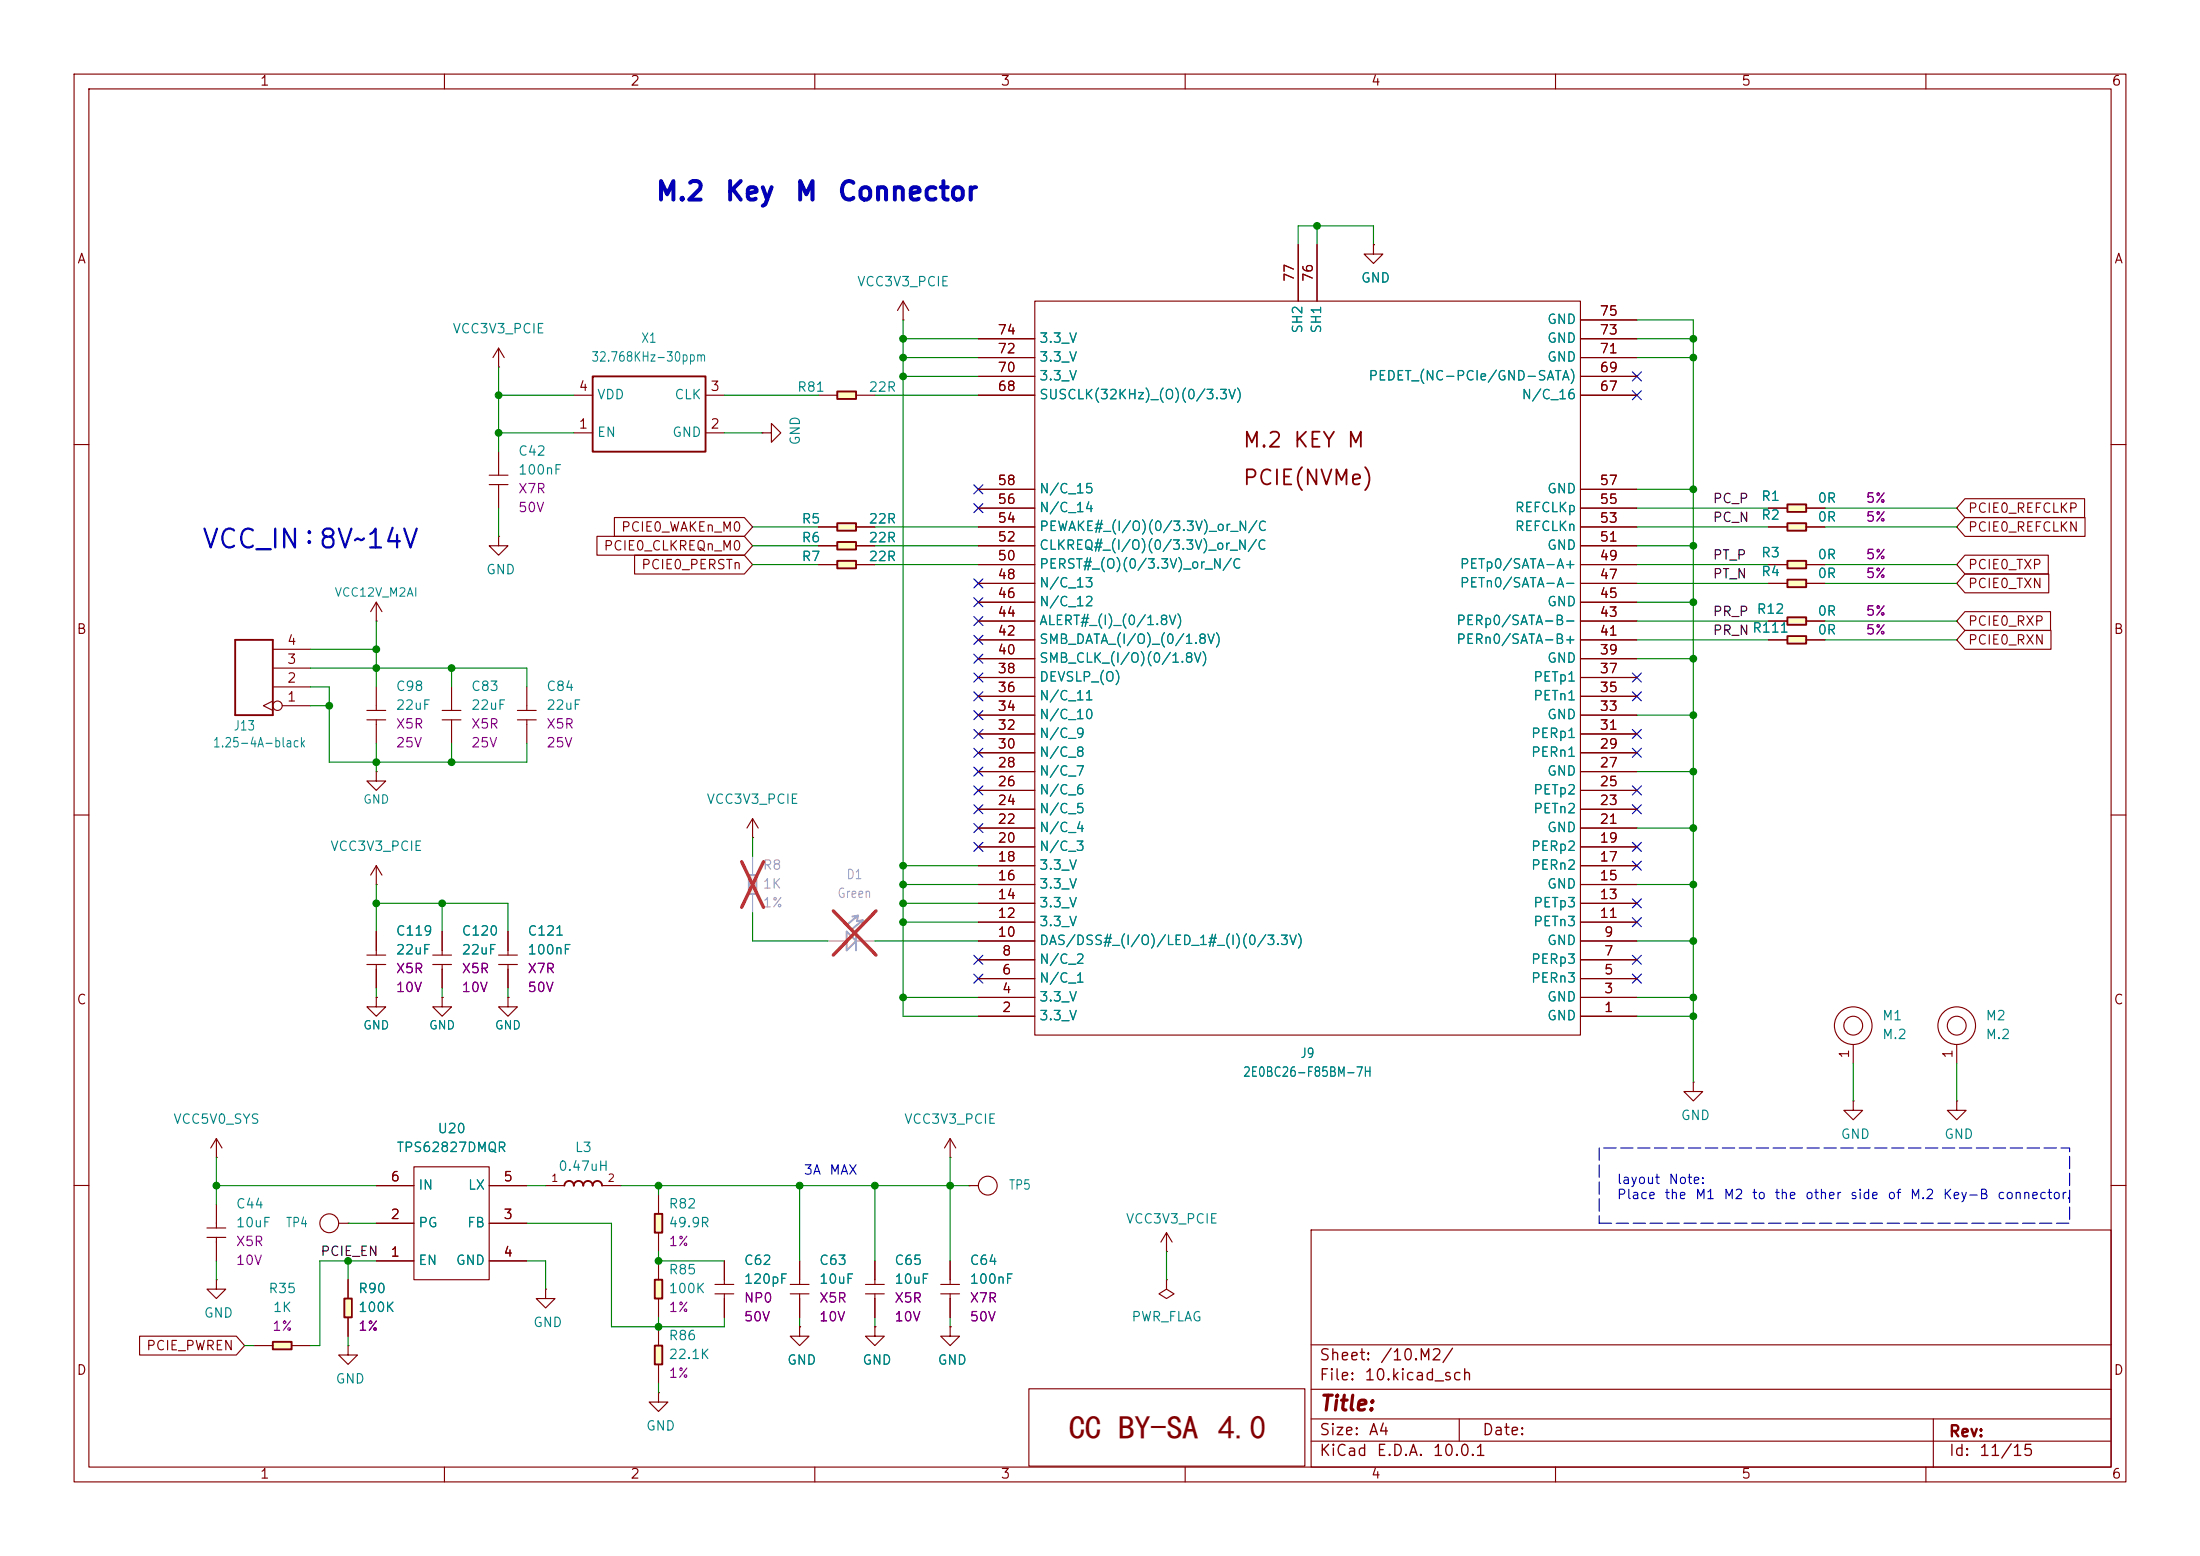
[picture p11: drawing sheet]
<svg xmlns="http://www.w3.org/2000/svg" width="297mm" height="210mm" viewBox="0 0 297 210" stroke-linecap="round" stroke-linejoin="round" font-family="sans-serif">
<path d="M0 0h297v210h-297z" fill="#fff" stroke="#fff" stroke-width=".14"/>
<g fill="none" stroke="#830000" stroke-width=".15">
<path d="M10 10h277v190h-277zM12 12h273v186h-273zM60 10v2M110 10v2M160 10v2M210 10v2M260 10v2M10 60h2M285 60h2M10 110h2M285 110h2M10 160h2"/>
<path d="M96.5 174.6h2.6M96.5 173.4h2.6M97.8 170.2v3.2M97.8 174.6v3.2M177 166h108v32h-108zM285 160h2M60 198v2M110 198v2M160 198v2M177 194.5h108M177 191.5h108M177 187.5h108"/>
<path d="M177 181.5h108M197 191.5v3M210 198v2M260 198v2M261 191.5v6.5"/>
</g>
<path d="M101.1 118.1h1v2.6h-1z" fill="#efefef"/>
<path d="M101.1 118.1h1v2.6h-1zM114.3 125.7l1.3 1.3-1.3 1.3zM115.6 125.7v2.6M115.8 123.6l-1.5 1.2M115.8 123.6l-.7 .1M115.8 123.6l-.1 .7 .8-.1M116.5 124.2l-1.6 1.3M116.5 124.2l-.2 .8" fill="none" stroke="#a0a0a0" stroke-width=".25"/>
<path d="M101.6 115.6v2.5M101.6 120.7v2.5M111.8 127h2.5M115.6 127h2.5" fill="none" stroke="#a0a0a0" stroke-width=".15"/>
<path d="M100.1 116.3l3 6.2M103.1 116.3l-3 6.2M112.5 122.9l5.8 6M118.3 122.9l-5.8 6" fill="none" stroke="#ff2626" stroke-width=".46"/>
<path d="M228.6 146.1v1.2h1.3l-1.3 1.3-1.3-1.3h1.3M228.6 146.1h.1" fill="none" stroke="#830000" stroke-width=".15"/>
<path d="M241.3 75.7h2.5v1h-2.5z" fill="#ffffc2"/>
<path d="M241.3 75.7h2.5v1h-2.5z" fill="none" stroke="#830000" stroke-width=".25"/>
<path d="M238.8 76.2h2.5M243.8 76.2h2.6" fill="none" stroke="#830000" stroke-width=".15"/>
<path d="M241.3 68.1h2.5v1h-2.5z" fill="#ffffc2"/>
<path d="M241.3 68.1h2.5v1h-2.5z" fill="none" stroke="#830000" stroke-width=".25"/>
<path d="M238.8 68.6h2.5M243.8 68.6h2.6" fill="none" stroke="#830000" stroke-width=".15"/>
<path d="M241.3 85.9h2.5v1h-2.5z" fill="#ffffc2"/>
<path d="M241.3 85.9h2.5v1h-2.5z" fill="none" stroke="#830000" stroke-width=".25"/>
<path d="M238.8 86.4h2.5M243.8 86.4h2.6" fill="none" stroke="#830000" stroke-width=".15"/>
<path d="M241.3 83.3h2.5v1h-2.5z" fill="#ffffc2"/>
<path d="M241.3 83.3h2.5v1h-2.5z" fill="none" stroke="#830000" stroke-width=".25"/>
<path d="M238.8 83.8h2.5M243.8 83.8h2.6" fill="none" stroke="#830000" stroke-width=".15"/>
<path d="M241.3 70.6h2.5v1h-2.5z" fill="#ffffc2"/>
<path d="M241.3 70.6h2.5v1h-2.5z" fill="none" stroke="#830000" stroke-width=".25"/>
<path d="M238.8 71.1h2.5M243.8 71.1h2.6" fill="none" stroke="#830000" stroke-width=".15"/>
<path d="M36.8 181.1h2.6v1h-2.6z" fill="#ffffc2"/>
<path d="M36.8 181.1h2.6v1h-2.6z" fill="none" stroke="#830000" stroke-width=".25"/>
<path d="M29.2 156.2h.1M29.2 153.7l-.8 1.2M29.2 153.7l.8 1.2M29.2 153.7v2.5M27.9 165.7h2.6M27.9 167h2.6M29.2 172.7v1.3h1.3l-1.3 1.3-1.3-1.3h1.3M29.2 172.7h.1M29.2 162.6v3.1M29.2 167v3.2M34.3 181.6h2.5M39.4 181.6h2.5" fill="none" stroke="#830000" stroke-width=".15"/>
<path d="M88.4 181.6h1v2.6h-1z" fill="#ffffc2"/>
<path d="M88.4 181.6h1v2.6h-1z" fill="none" stroke="#830000" stroke-width=".25"/>
<path d="M88.9 179.1v2.5M88.9 184.2v2.5" fill="none" stroke="#830000" stroke-width=".15"/>
<path d="M88.4 172.7h1v2.6h-1z" fill="#ffffc2"/>
<path d="M88.4 172.7h1v2.6h-1z" fill="none" stroke="#830000" stroke-width=".25"/>
<g fill="none" stroke="#830000" stroke-width=".15">
<path d="M250.2 148.6v1.3h1.3l-1.3 1.2-1.3-1.2h1.3M250.2 148.6h.1M250.2 141v2.5M264.2 148.6v1.3h1.2l-1.2 1.2-1.3-1.2h1.3M264.2 148.6h.1M88.9 170.2v2.5M88.9 175.3v2.5"/>
<circle cx="250.2" cy="138.4" r="2.54"/>
<circle cx="250.2" cy="138.4" r="1.27"/>
</g>
<path d="M88.4 163.8h1v2.6h-1z" fill="#ffffc2"/>
<path d="M88.4 163.8h1v2.6h-1z" fill="none" stroke="#830000" stroke-width=".25"/>
<g fill="none" stroke="#830000" stroke-width=".15">
<path d="M264.2 141v2.5M45.7 165.1h1.3M47 165.1h.1M88.9 161.3v2.5M88.9 166.4v2.5"/>
<circle cx="264.2" cy="138.4" r="2.54"/>
<circle cx="264.2" cy="138.4" r="1.27"/>
<circle cx="44.4" cy="165.1" r="1.27"/>
</g>
<path d="M46.5 175.3h1v2.5h-1z" fill="#ffffc2"/>
<path d="M80 50.8h15.3v10.2h-15.3zM46.5 175.3h1v2.5h-1zM76.2 160a.64 .64 0 0 1 .6-.6 .64 .64 0 0 1 .7 .6 .64 .64 0 0 1 .6-.6 .64 .64 0 0 1 .6 .6 .64 .64 0 0 1 .7-.6 .64 .64 0 0 1 .6 .6 .64 .64 0 0 1 .6-.6 .64 .64 0 0 1 .7 .6" fill="none" stroke="#830000" stroke-width=".25"/>
<g fill="none" stroke="#830000" stroke-width=".15">
<path d="M67.3 49.5h.1M67.3 47l-.8 1.3M67.3 47l.8 1.3M67.3 47v2.5M77.5 58.4h2.5M77.5 53.3h2.5M95.3 58.4h2.5M95.3 53.3h2.5M121.9 43.2h.1M121.9 40.6l-.7 1.3M121.9 40.6l.8 1.3M121.9 40.6v2.6"/>
<path d="M55.9 157.5h10.1v15.2h-10.1zM47 172.7v2.6M47 177.8v2.5M50.8 160h5.1M50.8 170.2h5.1M50.8 165.1h5.1M66 160h5.1M66 170.2h5.1M66 165.1h5.1M73.7 174v1.3h1.2l-1.2 1.2-1.3-1.2h1.3M73.7 174h.1M73.7 160h2.5"/>
<path d="M81.3 160h2.5"/>
</g>
<path d="M113 52.8h2.6v1h-2.6z" fill="#ffffc2"/>
<path d="M113 52.8h2.6v1h-2.6z" fill="none" stroke="#830000" stroke-width=".25"/>
<path d="M102.9 58.4h1.2v-1.2l1.3 1.2-1.3 1.3v-1.3M102.9 58.4h.1M110.5 53.3h2.5M115.6 53.3h2.5" fill="none" stroke="#830000" stroke-width=".15"/>
<path d="M113 70.6h2.6v1h-2.6z" fill="#ffffc2"/>
<path d="M113 70.6h2.6v1h-2.6z" fill="none" stroke="#830000" stroke-width=".25"/>
<path d="M110.5 71.1h2.5M115.6 71.1h2.5" fill="none" stroke="#830000" stroke-width=".15"/>
<path d="M113 73.2h2.6v1h-2.6z" fill="#ffffc2"/>
<path d="M113 73.2h2.6v1h-2.6z" fill="none" stroke="#830000" stroke-width=".25"/>
<path d="M110.5 73.7h2.5M115.6 73.7h2.5" fill="none" stroke="#830000" stroke-width=".15"/>
<path d="M113 75.7h2.6v1h-2.6z" fill="#ffffc2"/>
<path d="M113 75.7h2.6v1h-2.6z" fill="none" stroke="#830000" stroke-width=".25"/>
<path d="M110.5 76.2h2.5M115.6 76.2h2.5" fill="none" stroke="#830000" stroke-width=".15"/>
<path d="M241.3 78.2h2.5v1h-2.5z" fill="#ffffc2"/>
<path d="M241.3 78.2h2.5v1h-2.5zM31.8 86.4h5v10.1h-5z" fill="none" stroke="#830000" stroke-width=".25"/>
<g fill="none" stroke="#830000" stroke-width=".15">
<path d="M175.3 33v7.6M177.8 33v7.6M185.4 33v1.3h1.3l-1.3 1.3-1.2-1.3h1.2M185.4 33h.1M132.1 53.3h7.6M132.1 50.8h7.6M132.1 48.3h7.6M132.1 45.7h7.6M139.7 40.6h73.7v99.1h-73.7zM213.4 53.3h7.6M213.4 50.8h7.6M213.4 48.3h7.6"/>
<path d="M213.4 45.7h7.6M213.4 43.2h7.6M66 64.1h2.6M66 65.4h2.6M67.3 72.4v1.3h1.3l-1.3 1.2-1.3-1.2h1.3M67.3 72.4h.1M67.3 61v3.1M67.3 65.4v3.2M80.6 72.4h19.9l1.1 1.3-1.1 1.2h-19.9zM82.9 69.9h17.6l1.1 1.2-1.1 1.3h-17.6zM85.7 74.9h14.8l1.1 1.3-1.1 1.3h-14.8zM110.5 76.2h2.5"/>
<path d="M110.5 73.7h2.5M110.5 71.1h2.5M115.6 76.2h2.5M115.6 73.7h2.5M115.6 71.1h2.5M132.1 78.7h7.6M132.1 76.2h7.6M132.1 73.7h7.6M132.1 71.1h7.6M132.1 68.6h7.6M132.1 66h7.6M213.4 78.7h7.6"/>
<path d="M213.4 76.2h7.6M213.4 73.7h7.6M213.4 71.1h7.6M213.4 68.6h7.6M213.4 66h7.6M238.8 78.7h2.5M238.8 76.2h2.5M238.8 71.1h2.5M238.8 68.6h2.5M243.8 78.7h2.6M243.8 76.2h2.6M243.8 71.1h2.6"/>
<path d="M243.8 68.6h2.6M265.3 67.3h16.1v2.6h-16.1l-1.1-1.3zM265.3 69.9h16.2v2.5h-16.2l-1.1-1.3zM265.3 74.9h11.2v2.6h-11.2l-1.1-1.3zM265.3 77.5h11.3v2.5h-11.3l-1.1-1.3zM36.8 94.6l-1.2 .7 1.2 .6M36.8 92.7h5.1M36.8 90.2h5.1M36.8 87.6h5.1M38.1 95.3h3.8M49.5 95.9h2.6M49.5 97.2h2.6"/>
<path d="M50.8 83.8h.1M50.8 81.3v2.5M50.8 92.7v3.2M50.8 97.2v3.1M50.8 81.3l-.8 1.3M50.8 81.3l.8 1.3M59.7 95.9h2.5M59.7 97.2h2.5M61 92.7v3.2M61 97.2v3.1M69.9 95.9h2.5M69.9 97.2h2.5"/>
<path d="M71.1 92.7v3.2M71.1 97.2v3.1M132.1 99.1h7.6M132.1 96.5h7.6M132.1 94h7.6M132.1 91.4h7.6M132.1 88.9h7.6M132.1 86.4h7.6M132.1 83.8h7.6M132.1 81.3h7.6M213.4 99.1h7.6M213.4 96.5h7.6"/>
<path d="M213.4 94h7.6M213.4 91.4h7.6M213.4 88.9h7.6M213.4 86.4h7.6M213.4 83.8h7.6M213.4 81.3h7.6M238.8 86.4h2.5M238.8 83.8h2.5M243.8 86.4h2.6M243.8 83.8h2.6M265.3 85.1h11.6v2.5h-11.6l-1.1-1.2zM265.3 82.6h11.5v2.5h-11.5l-1.1-1.3z"/>
<path d="M50.8 104.1v1.3h1.3l-1.3 1.3-1.3-1.3h1.3M50.8 104.1h.1M50.8 119.4h.1M50.8 116.8v2.6M50.8 116.8l-.8 1.3M50.8 116.8l.8 1.3M101.6 113h.1M101.6 110.5l-.8 1.3M101.6 110.5l.8 1.3M101.6 110.5v2.5M132.1 119.4h7.6M132.1 116.8h7.6"/>
<path d="M132.1 114.3h7.6M132.1 111.8h7.6M132.1 109.2h7.6M132.1 106.7h7.6M132.1 104.1h7.6M132.1 101.6h7.6M213.4 119.4h7.6M213.4 116.8h7.6M213.4 114.3h7.6M213.4 111.8h7.6M213.4 109.2h7.6M213.4 106.7h7.6"/>
<path d="M213.4 104.1h7.6M213.4 101.6h7.6M49.5 128.9h2.6M49.5 130.2h2.6M50.8 134.6v1.3h1.3l-1.3 1.3-1.3-1.3h1.3M50.8 134.6h.1M50.8 125.7v3.2M50.8 130.2v3.2M58.4 128.9h2.6M58.4 130.2h2.6M59.7 134.6v1.3h1.3l-1.3 1.3-1.3-1.3h1.3M59.7 134.6h.1"/>
<path d="M59.7 125.7v3.2M59.7 130.2v3.2M67.3 128.9h2.6M67.3 130.2h2.6M68.6 134.6v1.3h1.3l-1.3 1.3-1.3-1.3h1.3M68.6 134.6h.1M68.6 125.7v3.2M68.6 130.2v3.2M132.1 137.2h7.6M132.1 134.6h7.6M132.1 132.1h7.6M132.1 129.5h7.6"/>
<path d="M132.1 127h7.6M132.1 124.5h7.6M132.1 121.9h7.6M213.4 137.2h7.6M213.4 134.6h7.6M213.4 132.1h7.6M213.4 129.5h7.6M213.4 127h7.6M213.4 124.5h7.6M213.4 121.9h7.6M128.3 156.2h.1M128.3 153.7v2.5"/>
<path d="M128.3 153.7l-.8 1.2M128.3 153.7l.7 1.2M47 172.7v2.6M47 177.8v2.5M50.8 160h5.1M50.8 170.2h5.1M50.8 165.1h5.1M66 160h5.1M66 170.2h5.1M66 165.1h5.1M97.8 170.2v2.5M97.8 175.3v2.5"/>
<path d="M106.7 173.4h2.5M106.7 174.6h2.5M108 179.1v1.2h1.2l-1.2 1.3-1.3-1.3h1.3M108 179.1h.1M108 170.2v3.2M108 174.6v3.2M116.8 173.4h2.6M116.8 174.6h2.6M118.1 179.1v1.2h1.3l-1.3 1.3-1.3-1.3h1.3M118.1 179.1h.1M118.1 170.2v3.2M118.1 174.6v3.2"/>
<path d="M127 173.4h2.5M127 174.6h2.5M128.3 179.1v1.2h1.2l-1.2 1.3-1.3-1.3h1.3M128.3 179.1h.1M128.3 170.2v3.2M128.3 174.6v3.2M130.8 160h.1M130.8 160h1.3M157.5 168.9h.1M157.5 172.7v1.3l1 .6-1 .7-1-.7 1-.6M157.5 172.7h.1M157.5 166.4l-.8 1.2"/>
<path d="M157.5 166.4l.7 1.2M157.5 166.4v2.5M18.8 180.3h13.1l1.1 1.3-1.1 1.3h-13.1zM47 181.6v1.3h1.3l-1.3 1.3-1.3-1.3h1.3M47 181.6h.1M88.9 188v1.2h1.3l-1.3 1.3-1.3-1.3h1.3M88.9 188h.1M138.9 187.4h37.3v10.5h-37.3z"/>
<circle cx="37.5" cy="95.3" r=".63"/>
<circle cx="133.3" cy="160" r="1.27"/>
</g>
<g fill="none" stroke="#008300" stroke-width=".15">
<path d="M175.3 33v-2.5h10.1v2.5M177.8 30.5v2.5M67.3 53.3h10.2M67.3 58.4h10.2M67.3 49.5v11.5M97.8 53.3h12.7M97.8 58.4h5.1M118.1 53.3h14M121.9 43.2v94h10.2M121.9 45.7h10.2M121.9 50.8h10.2M121.9 48.3h10.2"/>
<path d="M221 43.2h7.6v102.9M221 45.7h7.6M221 48.3h7.6M67.3 68.6v3.8M101.6 73.7h8.9M101.6 76.2h8.9M101.6 71.1h8.9M118.1 73.7h14M118.1 76.2h14M118.1 71.1h14M221 73.7h7.6M221 76.2h17.8"/>
<path d="M221 78.7h17.8M221 71.1h17.8M221 66h7.6M221 68.6h17.8M246.4 76.2h17.8M246.4 78.7h17.8M246.4 71.1h17.8M246.4 68.6h17.8M41.9 92.7h2.6v10.2h26.6v-2.6M41.9 87.6h8.9M41.9 90.2h29.2v2.5M41.9 95.3h2.6"/>
<path d="M50.8 83.8v8.9M61 90.2v2.5M221 83.8h17.8M221 81.3h7.6M221 86.4h17.8M221 96.5h7.6M221 88.9h7.6M246.4 83.8h17.8M246.4 86.4h17.8M50.8 100.3v3.8M50.8 119.4v6.3M61 100.3v2.6"/>
<path d="M101.6 113v2.6M121.9 119.4h10.2M121.9 116.8h10.2M221 119.4h7.6M221 104.1h7.6M221 111.8h7.6M50.8 121.9h17.8v3.8M50.8 133.4v1.2M59.7 121.9v3.8M59.7 133.4v1.2M68.6 133.4v1.2M101.6 123.2v3.8h10.2"/>
<path d="M118.1 127h14M121.9 134.6h10.2M121.9 121.9h10.2M121.9 124.5h10.2M221 137.2h7.6M221 134.6h7.6M221 127h7.6M29.2 156.2v6.4M128.3 156.2v14M250.2 143.5v5.1M264.2 143.5v5.1M29.2 170.2v2.5"/>
<path d="M29.2 160h21.6M47 170.2v2.5M47 165.1h3.8M50.8 170.2h-7.6v11.4h-1.3M71.1 170.2h2.6v3.8M71.1 165.1h11.5v14h15.2v-1.3M71.1 160h2.6M83.8 160h47M88.9 168.9v1.3h8.9M88.9 160v1.3M88.9 177.8v1.3M108 160v10.2"/>
<path d="M108 177.8v1.3M118.1 160v10.2M118.1 177.8v1.3M128.3 177.8v1.3M157.5 168.9v3.8M33 181.6h1.3M47 180.3v1.3M88.9 186.7v1.3"/>
</g>
<g fill="none" stroke="#000083" stroke-width=".15">
<path d="M220.4 52.7l1.2 1.3M220.4 50.2l1.2 1.2M221.6 52.7l-1.2 1.3M221.6 50.2l-1.2 1.2M131.5 65.4l1.2 1.3M131.5 68l1.2 1.2M131.5 78.1l1.2 1.3M132.7 65.4l-1.2 1.3M132.7 68l-1.2 1.2M132.7 78.1l-1.2 1.3M131.5 98.5l1.2 1.2M131.5 93.4l1.2 1.2"/>
<path d="M131.5 83.2l1.2 1.2M131.5 80.7l1.2 1.2M131.5 85.8l1.2 1.2M131.5 88.3l1.2 1.2M131.5 90.8l1.2 1.3M131.5 95.9l1.2 1.2M132.7 98.5l-1.2 1.2M132.7 93.4l-1.2 1.2M132.7 83.2l-1.2 1.2M132.7 80.7l-1.2 1.2M132.7 85.8l-1.2 1.2M132.7 88.3l-1.2 1.2"/>
<path d="M132.7 90.8l-1.2 1.3M132.7 95.9l-1.2 1.2M220.4 98.5l1.2 1.2M220.4 90.8l1.2 1.3M220.4 93.4l1.2 1.2M221.6 98.5l-1.2 1.2M221.6 90.8l-1.2 1.3M221.6 93.4l-1.2 1.2M131.5 106.1l1.2 1.2M131.5 111.2l1.2 1.2M131.5 103.5l1.2 1.3M131.5 108.6l1.2 1.2"/>
<path d="M131.5 113.7l1.2 1.2M131.5 101l1.2 1.2M132.7 106.1l-1.2 1.2M132.7 111.2l-1.2 1.2M132.7 103.5l-1.2 1.3M132.7 108.6l-1.2 1.2M132.7 113.7l-1.2 1.2M132.7 101l-1.2 1.2M220.4 101l1.2 1.2M220.4 116.2l1.2 1.3M220.4 106.1l1.2 1.2M220.4 113.7l1.2 1.2"/>
<path d="M220.4 108.6l1.2 1.2M221.6 101l-1.2 1.2M221.6 116.2l-1.2 1.3M221.6 106.1l-1.2 1.2M221.6 113.7l-1.2 1.2M221.6 108.6l-1.2 1.2M131.5 131.5l1.2 1.2M131.5 128.9l1.2 1.3M132.7 131.5l-1.2 1.2M132.7 128.9l-1.2 1.3M220.4 121.3l1.2 1.2M220.4 123.9l1.2 1.2"/>
<path d="M220.4 128.9l1.2 1.3M220.4 131.5l1.2 1.2M221.6 121.3l-1.2 1.2M221.6 123.9l-1.2 1.2M221.6 128.9l-1.2 1.3M221.6 131.5l-1.2 1.2"/>
</g>
<path d="M215.9 154.9h63.5v10.2h-63.5z" fill="none" stroke="#0000c2" stroke-width=".15" stroke-dasharray="1.7 .6"/>
<g fill="#008300" stroke="#008300" stroke-width=".14">
<circle cx="228.6" cy="134.6" r=".46"/>
<circle cx="228.6" cy="137.2" r=".46"/>
<circle cx="228.6" cy="119.4" r=".46"/>
<circle cx="228.6" cy="127" r=".46"/>
<circle cx="121.9" cy="45.7" r=".46"/>
<circle cx="121.9" cy="50.8" r=".46"/>
<circle cx="121.9" cy="48.3" r=".46"/>
<circle cx="177.8" cy="30.5" r=".46"/>
<circle cx="228.6" cy="88.9" r=".46"/>
<circle cx="228.6" cy="96.5" r=".46"/>
<circle cx="228.6" cy="66" r=".46"/>
<circle cx="228.6" cy="81.3" r=".46"/>
<circle cx="228.6" cy="73.7" r=".46"/>
<circle cx="228.6" cy="45.7" r=".46"/>
<circle cx="228.6" cy="48.3" r=".46"/>
<circle cx="121.9" cy="134.6" r=".46"/>
<circle cx="118.1" cy="160" r=".46"/>
<circle cx="128.3" cy="160" r=".46"/>
<circle cx="228.6" cy="104.1" r=".46"/>
<circle cx="228.6" cy="111.8" r=".46"/>
<circle cx="121.9" cy="119.4" r=".46"/>
<circle cx="121.9" cy="116.8" r=".46"/>
<circle cx="121.9" cy="121.9" r=".46"/>
<circle cx="121.9" cy="124.5" r=".46"/>
<circle cx="107.9" cy="160" r=".46"/>
<circle cx="50.8" cy="102.9" r=".46"/>
<circle cx="61" cy="102.9" r=".46"/>
<circle cx="47" cy="170.2" r=".46"/>
<circle cx="50.8" cy="121.9" r=".46"/>
<circle cx="59.7" cy="121.9" r=".46"/>
<circle cx="88.9" cy="160" r=".46"/>
<circle cx="50.8" cy="87.6" r=".46"/>
<circle cx="67.3" cy="58.4" r=".46"/>
<circle cx="67.3" cy="53.3" r=".46"/>
<circle cx="44.4" cy="95.3" r=".46"/>
<circle cx="50.8" cy="90.2" r=".46"/>
<circle cx="61" cy="90.2" r=".46"/>
<circle cx="88.9" cy="170.2" r=".46"/>
<circle cx="88.9" cy="179.1" r=".46"/>
<circle cx="29.2" cy="160" r=".46"/>
</g>
<text font-size="4.5" fill="#830000" x="144.3" y="194.2">CC BY-SA 4.0</text>
<g font-size="2.5" fill="#0000c2">
<text x="88.4" y="27.7">M.2</text>
<text x="97.7" y="27.7">Key</text>
<text x="107.2" y="27.7">M</text>
<text x="112.9" y="27.7">Connector</text>
<text x="27.1" y="74.7">VCC_IN：8V~14V</text>
</g>
<g font-size="2" fill="#830000">
<text x="167.6" y="60.9">M.2 KEY M</text>
<text x="167.6" y="66">PCIE(NVMe)</text>
<text x="178" y="190.9">Title:</text>
</g>
<g font-size="1.5" fill="#830000">
<text x="178" y="184">Sheet:</text>
<text x="186.2" y="184">/10.M2/</text>
<text x="178" y="186.7">File:</text>
<text x="184.1" y="186.7">10.kicad_sch</text>
<text x="178" y="196.9">KiCad</text>
<text x="178" y="194.1">Size:</text>
<text x="184.7" y="194.1">A4</text>
<text x="185.7" y="196.9">E.D.A.</text>
<text x="193.3" y="196.9">10.0.1</text>
<text x="200" y="194.1">Date:</text>
<text x="263" y="194.3">Rev:</text>
<text x="263" y="196.9">Id:</text>
<text x="267.1" y="196.9">11/15</text>
</g>
<g font-size="1.3" fill="#830000">
<text x="35" y="11.9">1</text>
<text x="85" y="11.9">2</text>
<text x="135" y="11.9">3</text>
<text x="185" y="11.9">4</text>
<text x="235" y="11.9">5</text>
<text x="285" y="11.9">6</text>
<text x="10.3" y="35.9">A</text>
<text x="285.3" y="35.9">A</text>
<text x="175" y="38.1" transform="rotate(-90 175 38.1)">77</text>
<text x="177.5" y="38.1" transform="rotate(-90 177.5 38.1)">76</text>
<text x="134.6" y="45.5">74</text>
<text x="215.9" y="45.5">73</text>
<text x="215.9" y="42.9">75</text>
<text x="78" y="53.1">4</text>
<text x="95.8" y="53.1">3</text>
<text x="134.6" y="53.1">68</text>
<text x="134.6" y="50.5">70</text>
<text x="134.6" y="48">72</text>
<text x="215.9" y="53.1">67</text>
<text x="215.9" y="50.5">69</text>
<text x="215.9" y="48">71</text>
<text x="78" y="58.2">1</text>
<text x="95.8" y="58.2">2</text>
<text x="134.6" y="65.8">58</text>
<text x="215.9" y="65.8">57</text>
<text x="134.6" y="70.9">54</text>
<text x="134.6" y="68.3">56</text>
<text x="215.9" y="70.9">53</text>
<text x="215.9" y="68.3">55</text>
<text x="265.6" y="69.5">PCIE0_REFCLKP</text>
<text x="81.4" y="74.6">PCIE0_CLKREQn_M0</text>
<text x="83.8" y="72.1">PCIE0_WAKEn_M0</text>
<text x="86.5" y="77.2">PCIE0_PERSTn</text>
<text x="134.6" y="75.9">50</text>
<text x="134.6" y="73.4">52</text>
<text x="215.9" y="75.9">49</text>
<text x="215.9" y="73.4">51</text>
<text x="265.6" y="72.1">PCIE0_REFCLKN</text>
<text x="265.6" y="77.2">PCIE0_TXP</text>
<text x="134.6" y="83.6">44</text>
<text x="134.6" y="81">46</text>
<text x="134.6" y="78.5">48</text>
<text x="215.9" y="83.6">43</text>
<text x="215.9" y="81">45</text>
<text x="215.9" y="78.5">47</text>
<text x="265.6" y="79.7">PCIE0_TXN</text>
<text x="10.3" y="85.9">B</text>
<text x="38.7" y="89.9">3</text>
<text x="38.7" y="87.4">4</text>
<text x="134.6" y="88.6">40</text>
<text x="134.6" y="86.1">42</text>
<text x="215.9" y="88.6">39</text>
<text x="215.9" y="86.1">41</text>
<text x="265.6" y="87.3">PCIE0_RXN</text>
<text x="265.6" y="84.8">PCIE0_RXP</text>
<text x="285.3" y="85.9">B</text>
<text x="38.7" y="95">1</text>
<text x="38.7" y="92.5">2</text>
<text x="134.6" y="93.7">36</text>
<text x="134.6" y="91.2">38</text>
<text x="215.9" y="93.7">35</text>
<text x="215.9" y="91.2">37</text>
<text x="134.6" y="101.3">30</text>
<text x="134.6" y="98.8">32</text>
<text x="134.6" y="96.3">34</text>
<text x="215.9" y="101.3">29</text>
<text x="215.9" y="98.8">31</text>
<text x="215.9" y="96.3">33</text>
<text x="134.6" y="106.4">26</text>
<text x="134.6" y="103.9">28</text>
<text x="215.9" y="106.4">25</text>
<text x="215.9" y="103.9">27</text>
<text x="134.6" y="111.5">22</text>
<text x="134.6" y="109">24</text>
<text x="215.9" y="111.5">21</text>
<text x="215.9" y="109">23</text>
<text x="134.6" y="119.1">16</text>
<text x="134.6" y="116.6">18</text>
<text x="134.6" y="114">20</text>
<text x="215.9" y="119.1">15</text>
<text x="215.9" y="116.6">17</text>
<text x="215.9" y="114">19</text>
<text x="134.6" y="124.2">12</text>
<text x="134.6" y="121.7">14</text>
<text x="215.9" y="124.2">11</text>
<text x="215.9" y="121.7">13</text>
<text x="134.6" y="126.7">10</text>
<text x="135.2" y="131.8">6</text>
<text x="135.2" y="129.3">8</text>
<text x="216.5" y="131.8">5</text>
<text x="216.5" y="129.3">7</text>
<text x="216.5" y="126.7">9</text>
<text x="10.3" y="135.9">C</text>
<text x="135.2" y="136.9">2</text>
<text x="135.2" y="134.4">4</text>
<text x="216.5" y="136.9">1</text>
<text x="216.5" y="134.4">3</text>
<text x="285.3" y="135.9">C</text>
<text x="249.9" y="142.9" transform="rotate(-90 249.9 142.9)">1</text>
<text x="263.9" y="142.9" transform="rotate(-90 263.9 142.9)">1</text>
<text x="52.6" y="159.8">6</text>
<text x="67.9" y="159.8">5</text>
<text x="52.6" y="164.8">2</text>
<text x="67.9" y="164.8">3</text>
<text x="52.6" y="169.9">1</text>
<text x="67.9" y="169.9">4</text>
<text x="10.3" y="185.9">D</text>
<text x="19.7" y="182.6">PCIE_PWREN</text>
<text x="285.3" y="185.9">D</text>
<text x="35" y="199.9">1</text>
<text x="85" y="199.9">2</text>
<text x="135" y="199.9">3</text>
<text x="185" y="199.9">4</text>
<text x="235" y="199.9">5</text>
<text x="285" y="199.9">6</text>
</g>
<g font-size="1.3" fill="#008383">
<text x="115.6" y="39">VCC3V3_PCIE</text>
<text x="183.7" y="38.5">GND</text>
<text x="61" y="45.3">VCC3V3_PCIE</text>
<text x="86.5" y="46.6">X1</text>
<text x="140.2" y="46.6">3.3_V</text>
<text x="176.1" y="45.1" transform="rotate(-90 176.1 45.1)">SH2</text>
<text x="178.7" y="45.1" transform="rotate(-90 178.7 45.1)">SH1</text>
<text x="208.8" y="46.6">GND</text>
<text x="208.8" y="44">GND</text>
<text x="79.7" y="49.1">32.768KHz-30ppm</text>
<text x="107.5" y="53.2">R81</text>
<text x="117.2" y="53.2">22R</text>
<text x="140.2" y="51.7">3.3_V</text>
<text x="140.2" y="49.1">3.3_V</text>
<text x="184.6" y="51.7">PEDET_(NC-PCIe/GND-SATA)</text>
<text x="208.8" y="49.1">GND</text>
<text x="80.5" y="59.3">EN</text>
<text x="80.5" y="54.2">VDD</text>
<text x="90.7" y="59.3">GND</text>
<text x="91" y="54.2">CLK</text>
<text x="140.2" y="54.2">SUSCLK(32KHz)_(O)(0/3.3V)</text>
<text x="205.3" y="54.2">N/C_16</text>
<text x="69.9" y="61.8">C42</text>
<text x="69.9" y="64.4">100nF</text>
<text x="108.3" y="60.2" transform="rotate(-90 108.3 60.2)">GND</text>
<text x="108.1" y="71">R5</text>
<text x="117.2" y="71">22R</text>
<text x="140.2" y="72">PEWAKE#_(I/O)(0/3.3V)_or_N/C</text>
<text x="140.2" y="69.4">N/C_14</text>
<text x="140.2" y="66.9">N/C_15</text>
<text x="204.4" y="72">REFCLKn</text>
<text x="204.4" y="69.4">REFCLKp</text>
<text x="208.8" y="66.9">GND</text>
<text x="237.7" y="67.9">R1</text>
<text x="237.7" y="70.5">R2</text>
<text x="245.3" y="68.2">0R</text>
<text x="245.3" y="70.7">0R</text>
<text x="65.5" y="77.8">GND</text>
<text x="108.1" y="73.5">R6</text>
<text x="108.1" y="76">R7</text>
<text x="117.2" y="73.5">22R</text>
<text x="117.2" y="76">22R</text>
<text x="140.2" y="77.1">PERST#_(O)(0/3.3V)_or_N/C</text>
<text x="140.2" y="74.5">CLKREQ#_(I/O)(0/3.3V)_or_N/C</text>
<text x="197" y="77.1">PETp0/SATA-A+</text>
<text x="208.8" y="74.5">GND</text>
<text x="237.7" y="75.5">R3</text>
<text x="245.3" y="75.8">0R</text>
<text x="140.2" y="82.1">N/C_12</text>
<text x="140.2" y="79.6">N/C_13</text>
<text x="197" y="79.6">PETn0/SATA-A-</text>
<text x="208.8" y="82.1">GND</text>
<text x="237.1" y="83.2">R12</text>
<text x="237.7" y="78.1">R4</text>
<text x="245.3" y="78.3">0R</text>
<text x="245.3" y="83.4">0R</text>
<text x="140.2" y="89.8">SMB_CLK_(I/O)(0/1.8V)</text>
<text x="140.2" y="87.2">SMB_DATA_(I/O)_(0/1.8V)</text>
<text x="140.2" y="84.7">ALERT#_(I)_(0/1.8V)</text>
<text x="196.5" y="87.2">PERn0/SATA-B+</text>
<text x="196.5" y="84.7">PERp0/SATA-B-</text>
<text x="208.8" y="89.8">GND</text>
<text x="236.5" y="85.7">R111</text>
<text x="245.3" y="86">0R</text>
<text x="53.3" y="93.6">C98</text>
<text x="63.5" y="93.6">C83</text>
<text x="73.7" y="93.6">C84</text>
<text x="140.2" y="94.8">N/C_11</text>
<text x="140.2" y="92.3">DEVSLP_(O)</text>
<text x="206.9" y="94.8">PETn1</text>
<text x="206.9" y="92.3">PETp1</text>
<text x="28.7" y="101.2">1.25-4A-black</text>
<text x="31.5" y="98.9">J13</text>
<text x="53.3" y="96.1">22uF</text>
<text x="63.5" y="96.1">22uF</text>
<text x="73.7" y="96.1">22uF</text>
<text x="140.2" y="99.9">N/C_9</text>
<text x="140.2" y="97.4">N/C_10</text>
<text x="206.6" y="99.9">PERp1</text>
<text x="208.8" y="97.4">GND</text>
<text x="140.2" y="107.5">N/C_6</text>
<text x="140.2" y="105">N/C_7</text>
<text x="140.2" y="102.5">N/C_8</text>
<text x="206.6" y="102.5">PERn1</text>
<text x="206.9" y="107.5">PETp2</text>
<text x="208.8" y="105">GND</text>
<text x="95.3" y="108.8">VCC3V3_PCIE</text>
<text x="140.2" y="112.6">N/C_4</text>
<text x="140.2" y="110.1">N/C_5</text>
<text x="206.9" y="110.1">PETn2</text>
<text x="208.8" y="112.6">GND</text>
<text x="44.5" y="115.2">VCC3V3_PCIE</text>
<text x="140.2" y="117.7">3.3_V</text>
<text x="140.2" y="115.2">N/C_3</text>
<text x="206.6" y="117.7">PERn2</text>
<text x="206.6" y="115.2">PERp2</text>
<text x="140.2" y="125.3">3.3_V</text>
<text x="140.2" y="122.8">3.3_V</text>
<text x="140.2" y="120.2">3.3_V</text>
<text x="206.9" y="125.3">PETn3</text>
<text x="206.9" y="122.8">PETp3</text>
<text x="208.8" y="120.2">GND</text>
<text x="53.3" y="126.6">C119</text>
<text x="53.3" y="129.1">22uF</text>
<text x="62.2" y="126.6">C120</text>
<text x="62.2" y="129.1">22uF</text>
<text x="71.1" y="126.6">C121</text>
<text x="71.1" y="129.1">100nF</text>
<text x="140.2" y="130.4">N/C_2</text>
<text x="140.2" y="127.9">DAS/DSS#_(I/O)/LED_1#_(I)(0/3.3V)</text>
<text x="206.6" y="130.4">PERp3</text>
<text x="208.8" y="127.9">GND</text>
<text x="140.2" y="135.5">3.3_V</text>
<text x="140.2" y="132.9">N/C_1</text>
<text x="206.6" y="132.9">PERn3</text>
<text x="208.8" y="135.5">GND</text>
<text x="140.2" y="138">3.3_V</text>
<text x="175.5" y="143.1">J9</text>
<text x="208.8" y="138">GND</text>
<text x="254" y="138">M1</text>
<text x="254" y="140.6">M.2</text>
<text x="268" y="138">M2</text>
<text x="268" y="140.6">M.2</text>
<text x="167.7" y="145.6">2E0BC26-F85BM-7H</text>
<text x="23.3" y="152">VCC5V0_SYS</text>
<text x="53.5" y="155.8">TPS62827DMQR</text>
<text x="59" y="153.3">U20</text>
<text x="77.5" y="155.8">L3</text>
<text x="122" y="152">VCC3V3_PCIE</text>
<text x="226.8" y="151.5">GND</text>
<text x="248.4" y="154">GND</text>
<text x="262.4" y="154">GND</text>
<text x="56.4" y="160.9">IN</text>
<text x="63.1" y="160.9">LX</text>
<text x="75.3" y="158.3">0.47uH</text>
<text x="136.1" y="160.9">TP5</text>
<text x="31.8" y="163.4">C44</text>
<text x="31.8" y="166">10uF</text>
<text x="38.5" y="166">TP4</text>
<text x="56.4" y="166">PG</text>
<text x="63" y="166">FB</text>
<text x="90.2" y="163.4">R82</text>
<text x="90.2" y="166">49.9R</text>
<text x="151.9" y="165.5">VCC3V3_PCIE</text>
<text x="56.4" y="171">EN</text>
<text x="61.5" y="171">GND</text>
<text x="90.2" y="172.3">R85</text>
<text x="100.3" y="171">C62</text>
<text x="100.3" y="173.6">120pF</text>
<text x="110.5" y="171">C63</text>
<text x="110.5" y="173.6">10uF</text>
<text x="120.7" y="171">C65</text>
<text x="120.7" y="173.6">10uF</text>
<text x="130.8" y="171">C64</text>
<text x="130.8" y="173.6">100nF</text>
<text x="27.4" y="178.2">GND</text>
<text x="36.2" y="174.9">R35</text>
<text x="36.8" y="177.4">1K</text>
<text x="48.3" y="174.9">R90</text>
<text x="48.3" y="177.4">100K</text>
<text x="71.9" y="179.4">GND</text>
<text x="90.2" y="174.9">100K</text>
<text x="152.7" y="178.7">PWR_FLAG</text>
<text x="90.2" y="181.2">R86</text>
<text x="90.2" y="183.7">22.1K</text>
<text x="106.2" y="184.5">GND</text>
<text x="116.3" y="184.5">GND</text>
<text x="126.5" y="184.5">GND</text>
<text x="45.2" y="187">GND</text>
<text x="87.1" y="193.4">GND</text>
</g>
<g font-size="1.3" fill="#830083">
<text x="69.9" y="66.9">X7R</text>
<text x="69.9" y="69.4">50V</text>
<text x="251.8" y="68.2">5%</text>
<text x="251.8" y="70.7">5%</text>
<text x="251.8" y="75.8">5%</text>
<text x="251.8" y="83.4">5%</text>
<text x="251.8" y="78.3">5%</text>
<text x="251.8" y="86">5%</text>
<text x="53.3" y="98.7">X5R</text>
<text x="53.3" y="101.2">25V</text>
<text x="63.5" y="98.7">X5R</text>
<text x="63.5" y="101.2">25V</text>
<text x="73.7" y="98.7">X5R</text>
<text x="73.7" y="101.2">25V</text>
<text x="53.3" y="131.7">X5R</text>
<text x="62.2" y="131.7">X5R</text>
<text x="71.1" y="131.7">X7R</text>
<text x="53.3" y="134.2">10V</text>
<text x="62.2" y="134.2">10V</text>
<text x="71.1" y="134.2">50V</text>
<text x="31.8" y="168.5">X5R</text>
<text x="31.8" y="171">10V</text>
<text x="90.2" y="168.5">1%</text>
<text x="36.7" y="179.9">1%</text>
<text x="48.3" y="179.9">1%</text>
<text x="90.2" y="177.4">1%</text>
<text x="100.3" y="176.1">NP0</text>
<text x="100.3" y="178.7">50V</text>
<text x="110.5" y="176.1">X5R</text>
<text x="110.5" y="178.7">10V</text>
<text x="120.7" y="176.1">X5R</text>
<text x="120.7" y="178.7">10V</text>
<text x="130.8" y="176.1">X7R</text>
<text x="130.8" y="178.7">50V</text>
<text x="90.2" y="186.3">1%</text>
</g>
<g font-size="1.3">
<text x="231.1" y="68.2">PC_P</text>
<text x="231.1" y="70.8">PC_N</text>
<text x="231.1" y="75.9">PT_P</text>
<text x="231.1" y="83.5">PR_P</text>
<text x="231.1" y="78.4">PT_N</text>
<text x="231.1" y="86">PR_N R111</text>
<text x="43.2" y="169.8">PCIE_EN</text>
</g>
<g font-size="1.3" fill="#a0a0a0">
<text x="102.9" y="117.7">R8</text>
<text x="114.2" y="119">D1</text>
<text x="102.9" y="120.2">1K</text>
<text x="102.9" y="122.8">1%</text>
<text x="113" y="121.5">Green</text>
</g>
<g font-size="1.3" fill="#0000c2">
<text x="108.4" y="158.9">3A</text>
<text x="111.9" y="158.9">MAX</text>
<text x="218.2" y="160.1">layout</text>
<text x="225.2" y="160.1">Note:</text>
<text x="218.2" y="162.2">Place</text>
<text x="224.6" y="162.2">the</text>
<text x="228.8" y="162.2">M1</text>
<text x="232.6" y="162.2">M2</text>
<text x="236.4" y="162.2">to</text>
<text x="239.5" y="162.2">the</text>
<text x="243.6" y="162.2">other</text>
<text x="249.7" y="162.2">side</text>
<text x="254.7" y="162.2">of</text>
<text x="257.8" y="162.2">M.2</text>
<text x="262.2" y="162.2">Key-B</text>
<text x="269.5" y="162.2">connector.</text>
</g>
<g font-size="1.1" fill="#008383">
<text x="45.1" y="80.8">VCC12V_M2AI</text>
<text x="48.9" y="108.8">GND</text>
<text x="48.9" y="139.2">GND</text>
<text x="57.8" y="139.2">GND</text>
<text x="66.7" y="139.2">GND</text>
</g>
<g font-size="1" fill="#830000">
<text x="74.3" y="159.8">1</text>
<text x="81.9" y="159.8">2</text>
</g>
</svg>
